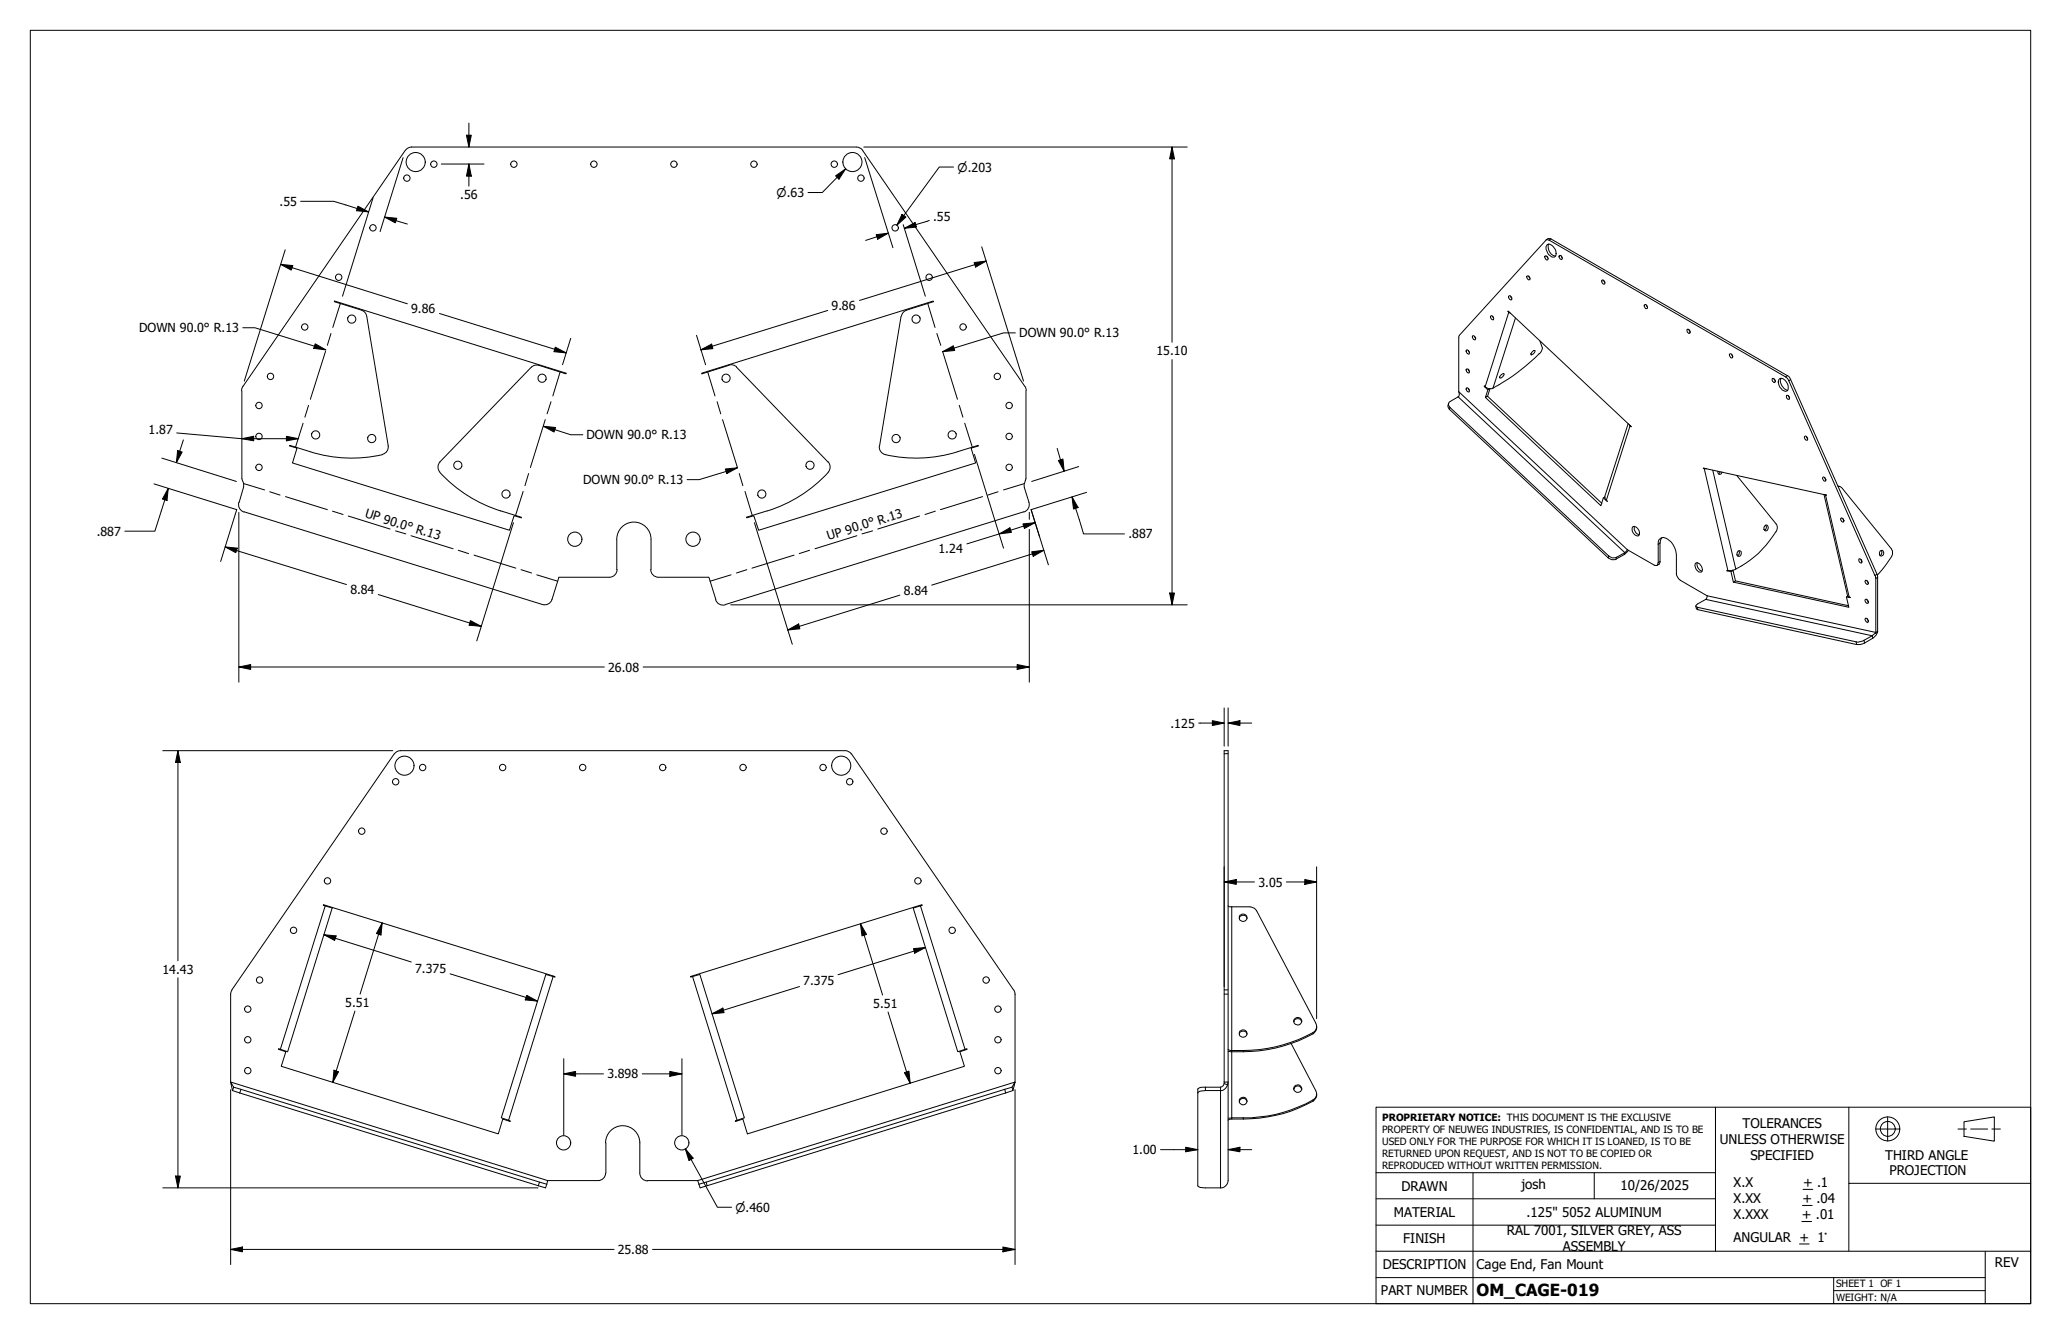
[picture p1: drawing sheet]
<svg xmlns="http://www.w3.org/2000/svg" width="432mm" height="279mm" viewBox="0 0 432 279" stroke-linecap="round" stroke-linejoin="round" font-family="sans-serif">
<!-- layer: Visible (ANSI) -->
<g fill="none" stroke="#000" stroke-width=".21">
<path d="M84.9 31.5l-34 49.4-.3 .9M86.2 30.8h93.2M86.3 30.8a1.62 1.62 0 0 0-1.4 .7M179.4 30.8a1.62 1.62 0 0 1 1.4 .7M180.7 31.5l34 49.4M319.9 57.8a.47 .47 0 0 1 .6 .2 .47 .47 0 0 1-.1 .6l-.4-.2zM320.3 57.8l.2 .5M323.7 53.7a.47 .47 0 0 1 .5 .2 .47 .47 0 0 1-.1 .6l-.4-.5zM323.8 50.4l.3-.2 .4 .1 50 28.9 18.4 41.5 .1 11.8-.8 .7-1.9 1-1.2 .3-33.5-7.3-.3-.3 .2-.3 1.9-1.1 .3-.6-6-3.7-.5-.9v-4.2a3.7 3.7 0 0 0-3-3.5l-.4 .2a1.19 1.19 0 0 0-.4 1.2v3.9l-.3 .5h-.5l-5.7-3.3-.5 .7-1.7 .9-.9 .1-.6-.2-33.7-31.6v-.5l.2-.3 1.8-1.1 .3-.6-.2-.5v-11.5l.2-.3zM323.9 50.2l.5-.2h.5l50 29 18.4 41.3 .1 .4v11.5M324.1 53.7l.3 .4M324.2 51.2a1.49 1.49 0 0 1 1.7 1.3l.1 .3a.73 .73 0 0 1-.3 1 .73 .73 0 0 1-1-.3 1.95 1.95 0 0 1-.7-2.1z"/>
<path d="M324.5 51.1a1.84 1.84 0 0 0 1.4 2.5M326.6 53.6a.47 .47 0 0 1 .6 .2 .47 .47 0 0 1 0 .6l-.4-.2zM327.1 53.6l.2 .4M335.6 58.7a.44 .44 0 0 1 .6 .2 .44 .44 0 0 1-.2 .6l-.3-.3zM336 58.7l.2 .5M111.3 76.9l-19.2 19.9M112.9 76.5l-1 .1-.6 .3M112.9 76.5l5.7 1.8v-.1l-48.5-15.1-.1 .1 5.8 1.8 .5 .3 .4 .6 4.6 27.5a1.59 1.59 0 0 1-1.2 1.7M152.7 76.5h1.1l.6 .4M154.3 76.9l19.2 19.9M188.8 66.2l-4.5 27.2M188.9 66.2l.2-.6 .8-.6 5.7-1.8-.1-.1-48.5 15.1 .1 .1 5.6-1.8"/>
<path d="M307.2 77.3a.44 .44 0 0 1 .6 .2 .44 .44 0 0 1-.1 .6l-.4-.2zM307.3 73.3a.51 .51 0 0 1 .5 .3 .51 .51 0 0 1-.1 .6l-.4-.3-.2-.4zM307.6 73.4l.2 .4M307.6 77.3l.2 .5M308.6 70.3a.51 .51 0 0 1 .5 .3 .51 .51 0 0 1-.2 .6l-.4-.5zM308.9 70.4l.3 .4M312.3 66.2a.44 .44 0 0 1 .6 .2 .44 .44 0 0 1-.2 .6l-.3-.3zM312.7 66.2l.2 .5M314.5 78.5l.6-.2a.82 .82 0 0 1-.9 .8zM315.9 65.2h.1M316.1 62a.44 .44 0 0 1 .6 .2 .44 .44 0 0 1-.2 .6l-.3-.3zM316.5 62l.2 .5"/>
<path d="M316.5 65.7l-.6-.5 25.9 24.2-.5-.5M320.9 73.8l.4-.4h.3a.86 .86 0 0 1-.9 .9zM322.6 71.4l.6 1.5-.2 .6a41.4 41.4 0 0 1-10.4 7.9h-.8l-.8-.5M344.5 63.9a.47 .47 0 0 1 .5 .2 .47 .47 0 0 1 0 .5l-.3-.1zM344.9 63.9l.3 .4M353.4 69a.47 .47 0 0 1 .6 .2 .47 .47 0 0 1-.1 .6l-.4-.3zM353.8 69l.3 .5M362.3 74.2a.5 .5 0 0 1 .6 .2 .5 .5 0 0 1-.1 .6l-.3-.2zM362.8 74.2l.2 .4M371.3 79.2a.51 .51 0 0 1 .6 .4 .51 .51 0 0 1-.2 .5l-.4-.3zM371.7 79.4l.2 .4M372.7 79.5l.1-.1a1.26 1.26 0 0 1 1.7 .9 1 1 0 0 1-.4 1.7 2 2 0 0 1-1.4-2.5z"/>
<path d="M373.1 79.2a2.03 2.03 0 0 0 1.4 2.5M50.7 81.9v18.4l.3 .8 .1 .8-1 3.3M65 94.6l-4.3-1.3v.1l1.5 .5-.9 3.1 45.4 14.1 1-3.1 1.5 .5v-.2a38.7 38.7 0 0 1-10.1-3.8l-2.2-1.4-2-1.5-2.7-2.7M65.1 94.6a29.1 29.1 0 0 0 15.1 .6M92.2 96.7a1.56 1.56 0 0 0 0 2.2M173.5 96.7a1.62 1.62 0 0 1 0 2.2M173.5 98.9a29.1 29.1 0 0 1-12.8 8.1M184.2 93.4a1.62 1.62 0 0 0 1.3 1.8 28.9 28.9 0 0 0 15.1-.6M200.6 94.6l4.3-1.3 .1 .1-1.5 .5 .9 3.1-45.5 14.1-1-3.1-1.4 .5-.1-.2 4.3-1.3M214.7 80.9l.3 .9M214.9 81.9v18.4l-.3 1.6 1 3.3a1.62 1.62 0 0 1-1.1 2M303.5 84.5a.93 .93 0 0 0 .2 1.2l33.2 31.1 .7 .4h.8l2.1-1.2 .7-.7"/>
<path d="M307.3 81.2a.51 .51 0 0 1 .5 .3 .51 .51 0 0 1-.1 .6l-.5-.4zM307.6 81.3l.2 .4M311 80.8l.7 .9M311.2 83.2l24.2 22.7 .5-1.6 .3-.2M312.1 81.4l-.4 .3-.5 1.5 .5-.2 23.9 22.4M312.2 81.4l-.5 1.6M341.1 88.7l-4.9 15.2 .2 .7 .3 .4-.8-.7M357 98l-.1 .1M357.6 98.2l-.7-.2 25.8 5.8-.5-.2M359.9 98.7v.4l.4 .3 .3-.1 .2-.4M360.4 98.8l-.4 .5M363.9 99.6l8.2 10.1 .3 .7-.1 .5a19.2 19.2 0 0 1-9.3 8.5h-1.2v.2l.8 .1 .5-.2 .5 2.2"/>
<path d="M374.3 82.8a.47 .47 0 0 1 .5 .3 .47 .47 0 0 1-.1 .5l-.4-.2zM374.6 82.9l.3 .4M378.1 91.4a.44 .44 0 0 1 .5 .2 .44 .44 0 0 1-.1 .6l-.4-.3zM378.5 91.4l.2 .5M382 99.9a.54 .54 0 0 1 .4 .9 .58 .58 0 0 1-.4-.9zM50 105.2a1.62 1.62 0 0 0 1.1 2M51.1 107.2l62.6 19.4a1.57 1.57 0 0 0 1.9-1l1.5-4.7h10.6a1.62 1.62 0 0 0 1.6-1.6M129.2 112.9a3.6 3.6 0 0 1 3.6-3.6 3.6 3.6 0 0 1 3.6 3.6M129.2 113v6.3M136.3 119.3a1.62 1.62 0 0 0 1.7 1.6h10.5l1.5 4.7M136.4 113v6.3M214.5 107.2l-62.5 19.4"/>
<path d="M342 110.4a1.03 1.03 0 0 1 1.5 1 .56 .56 0 0 1-.2 .8 .56 .56 0 0 1-.8-.2l-.5-.7zM342.4 110.2a1.61 1.61 0 0 0 1 1.8M348.2 112.6l-.4 1.1v4.1l-.2 .4-.4 .2M355.2 118a1.17 1.17 0 0 1 1.4 1.5 .61 .61 0 0 1-.6 .3 .61 .61 0 0 1-.5-.4l-.4-1zM355.6 117.9a1.44 1.44 0 0 0 1 1.7M361.9 119.5l-.1 .1M362.6 119.7l.6 2.2M363 119.4l.1 .1M364.1 115.4a.53 .53 0 0 1 .7 .2 .53 .53 0 0 1-.1 .7 .48 .48 0 0 1-.7 0 .48 .48 0 0 1 0-.7zM364.3 115.4l.1 .4-.4 .7M369.8 110.1a.47 .47 0 0 1 .6 .1 .47 .47 0 0 1 0 .6 .47 .47 0 0 1-.7 .3 .47 .47 0 0 1-.1-.7zM370 110l.1 .5-.1 .4-.3 .2"/>
<path d="M382.1 103.6l5 21.2M382.3 100l.2 .5M385.1 101.8l.3 .1M385.1 101.9h.2l.5 .2 10.7 13.3v.7l-.2 .5-1.7 2.4-1.3 1.5M385.6 108.6a.44 .44 0 0 1 .6 .2 .44 .44 0 0 1-.1 .5l-.5-.4zM386.1 108.6l.2 .4M389.5 117a.51 .51 0 0 1 .5 .3 .51 .51 0 0 1-.1 .6l-.5-.4zM389.9 117.2l.2 .3M394 115.4a.54 .54 0 0 1 .7 .3 .54 .54 0 0 1-.4 .7l-.1 .1a.6 .6 0 0 1-.5-.5 .6 .6 0 0 1 .3-.6zM394.1 115.3l.2 .5-.4 .6M149.9 125.6a1.62 1.62 0 0 0 2.1 1.1M355.3 126.9l.1 .6 .3 .2 33.3 7.3 1.2-.1 2.2-1.2a1.98 1.98 0 0 0 1-1.5"/>
<path d="M363.2 121.9l24.1 5.3-.5-2.2 .3-.2M363.2 121.9l.4-.2 23.7 5.2M387.1 124.8l.6 .4-.9-.2M390.8 125.6a.44 .44 0 0 1 .5 .2 .44 .44 0 0 1-.1 .6l-.4-.3zM390.8 121.5a.51 .51 0 0 1 .5 .3 .51 .51 0 0 1-.1 .6l-.4-.3-.1-.3zM390.8 129.5a.51 .51 0 0 1 .5 .3 .51 .51 0 0 1-.1 .6l-.4-.4-.1-.3zM391.2 121.7l.2 .3M391.2 125.6l.2 .4M391.2 129.6l.2 .4M393.4 132.2l-.4 .3M82.6 157.9l-34 49.4M177 157.2h-93.1a1.56 1.56 0 0 0-1.3 .7"/>
<path d="M177.1 157.2a1.56 1.56 0 0 1 1.3 .7M178.4 157.9l33.9 49.4M256.5 157.2h.8v90.1l-.4 .9a1.3 1.3 0 0 1-1.2 .6h-3.5l-.7-.1-.5-.3v-20.4l.8-.3h3.9a1.04 1.04 0 0 0 .8-1.1zM67.8 189.5l48.5 15v.2l-1.9-.6-9.4 30 1.9 .7v.1l-1.6-.5-.9 3.1-45.5-14.2 1-3-1.5-.5v-.2l1.9 .7 9.3-30.1-1.8-.6zM257.3 189.7l.3 .2 4.6 .1a1.45 1.45 0 0 1 1.1 .8l12.4 23.4a1.43 1.43 0 0 1-.6 2.1 31 31 0 0 1-17.7 3.6l-.1-.1M259.7 192.3a.85 .85 0 0 1 .8-.6 .85 .85 0 0 1 .8 .6M48.3 208.2v18.4M48.6 207.4l-.3 .8M144.7 204.5l48.5-15v.1l-1.9 .6 9.4 30.1 1.9-.7v.2l-1.5 .5 1 3-45.5 14.2-1-3.1-1.5 .5v-.1l1.9-.7-9.4-30-1.9 .6zM212.4 207.3l.3 .9M212.7 208.2v18.4M259.7 216.6a.85 .85 0 0 1 .8-.6 .85 .85 0 0 1 .8 .6"/>
<path d="M270.5 218.6l5.2 9.8a1.38 1.38 0 0 1-.6 2 30.2 30.2 0 0 1-17 3.7l-.8 .1M271.1 214a.85 .85 0 0 1 .8-.6 .85 .85 0 0 1 .8 .6M275.8 214.9v.6l-.5 .8a31.5 31.5 0 0 1-18 3.9M48.3 226.6l.7 1.1M48.3 226.6l.4 1.8M48.7 228.4l64.1 19.9 1.5 .5 .3-.8M49 227.7l65.6 20.3M49 227.7l-.3 .7M126.9 239.4a3.6 3.6 0 0 1 3.6-3.6 3.6 3.6 0 0 1 3.5 3.6M126.9 239.3v6.4M134 239.3v6.4a1.62 1.62 0 0 0 1.7 1.6M212 227.7l-65.6 20.3"/>
<path d="M212 227.7l.7-1.1-.5 1.8M212 227.7l.2 .7M212.2 228.4l-65.5 20.4-.5-1.5h-10.6M256.5 226.6h.8a1.74 1.74 0 0 1-1.6 1.8l-3.9 .1-.5 .1-.3 .3M259.7 230.7a.85 .85 0 0 1 .8-.6 .85 .85 0 0 1 .8 .6M271.1 228.2a.84 .84 0 0 1 .8-.8 .84 .84 0 0 1 .8 .8M275.8 229.1v.5l-.5 .8a31.3 31.3 0 0 1-17.5 4l-.5 .2M126.9 245.7a1.56 1.56 0 0 1-1.6 1.6h-10.6l-.1 .7"/>
<circle cx="85.2" cy="37.3" r=".67"/>
<circle cx="87.1" cy="33.9" r="2"/>
<circle cx="90.9" cy="34.4" r=".67"/>
<circle cx="107.7" cy="34.4" r=".67"/>
<circle cx="124.4" cy="34.4" r=".67"/>
<circle cx="141.2" cy="34.4" r=".67"/>
<circle cx="158" cy="34.4" r=".67"/>
<circle cx="174.8" cy="34.4" r=".67"/>
<circle cx="178.6" cy="33.9" r="2"/>
<circle cx="180.4" cy="37.3" r=".67"/>
<circle cx="71" cy="58.1" r=".67"/>
<circle cx="78.1" cy="47.7" r=".67"/>
<circle cx="187.5" cy="47.7" r=".67"/>
<circle cx="194.7" cy="58.1" r=".67"/>
<circle cx="56.7" cy="78.8" r=".67"/>
<circle cx="63.8" cy="68.5" r=".67"/>
<circle cx="73.7" cy="66.8" r=".86"/>
<circle cx="113.6" cy="79.2" r=".86"/>
<circle cx="152.1" cy="79.2" r=".86"/>
<circle cx="191.9" cy="66.8" r=".86"/>
<circle cx="201.8" cy="68.5" r=".67"/>
<circle cx="208.9" cy="78.8" r=".67"/>
<circle cx="54.3" cy="97.9" r=".67"/>
<circle cx="54.3" cy="84.9" r=".67"/>
<circle cx="54.3" cy="91.4" r=".67"/>
<circle cx="66.1" cy="91.1" r=".86"/>
<circle cx="77.9" cy="91.9" r=".86"/>
<circle cx="95.9" cy="97.4" r=".86"/>
<circle cx="169.7" cy="97.4" r=".86"/>
<circle cx="187.7" cy="91.9" r=".86"/>
<circle cx="199.5" cy="91.1" r=".86"/>
<circle cx="211.4" cy="91.4" r=".67"/>
<circle cx="211.4" cy="97.9" r=".67"/>
<circle cx="211.4" cy="84.9" r=".67"/>
<circle cx="106" cy="103.5" r=".86"/>
<circle cx="120.4" cy="112.9" r="1.49"/>
<circle cx="145.2" cy="112.9" r="1.49"/>
<circle cx="159.6" cy="103.5" r=".86"/>
<circle cx="75.8" cy="174.1" r=".67"/>
<circle cx="82.9" cy="163.7" r=".67"/>
<circle cx="84.7" cy="160.4" r="2"/>
<circle cx="88.6" cy="160.8" r=".67"/>
<circle cx="105.3" cy="160.8" r=".67"/>
<circle cx="122.1" cy="160.8" r=".67"/>
<circle cx="138.8" cy="160.8" r=".67"/>
<circle cx="155.7" cy="160.8" r=".67"/>
<circle cx="172.4" cy="160.8" r=".67"/>
<circle cx="176.2" cy="160.4" r="2"/>
<circle cx="178" cy="163.7" r=".67"/>
<circle cx="185.2" cy="174.1" r=".67"/>
<circle cx="61.5" cy="194.8" r=".67"/>
<circle cx="68.6" cy="184.5" r=".67"/>
<circle cx="192.3" cy="184.5" r=".67"/>
<circle cx="199.5" cy="194.8" r=".67"/>
<circle cx="260.4" cy="192.2" r=".79"/>
<circle cx="51.9" cy="217.8" r=".67"/>
<circle cx="51.9" cy="211.4" r=".67"/>
<circle cx="54.4" cy="205.3" r=".67"/>
<circle cx="206.6" cy="205.3" r=".67"/>
<circle cx="209.1" cy="211.4" r=".67"/>
<circle cx="209.1" cy="217.8" r=".67"/>
<circle cx="260.4" cy="216.5" r=".79"/>
<circle cx="271.9" cy="213.9" r=".8"/>
<circle cx="51.9" cy="224.3" r=".67"/>
<circle cx="118.1" cy="239.4" r="1.49"/>
<circle cx="142.8" cy="239.4" r="1.49"/>
<circle cx="209.1" cy="224.3" r=".67"/>
<circle cx="260.5" cy="230.6" r=".8"/>
<circle cx="271.9" cy="228" r=".82"/>
</g>
<!-- layer: Visible Narrow (ANSI) -->
<g fill="none" stroke="#000" stroke-width=".21">
<path d="M324.9 50l-.4 .3M316.2 65.4l-5.1 15.6M317.5 66.6l-4.7 14.7M374.5 78.7l-.4 .2M375.2 79.5l-.4 .3M303.8 85.3l-.1 .4M305.5 83.1l34.9 32.7-.1 .3M305.6 82l35.3 33.1M341.6 89.2l-5.1 15.6M357.2 98.1l-.1 .1 4.9 21.3M358.8 98.5l4.9 20.7M337.1 116.5l-.2 .3"/>
<path d="M338.7 116.7l-.1 .4M347.8 117.6l-.4 .3M347.8 113.7l-.4 .3M382.6 103.6l-.1 .1 4.9 21.3M355.6 127.2l.1 .5M357.4 125.5l34.8 7.7 .2 .5M357.6 124.8l35.4 7.7M388.9 134.4l.1 .6M390.5 134.1l.2 .6M393.3 120.3l-.5 .2M393.3 132.5l-.4 .2M393.4 120.9l-.4 .3"/>
<path d="M256.5 157.9h.8M68.1 189.7l-9.4 30.1M192.8 189.7l9.4 30.1M258.1 189.9v44.5M115.9 204.5l-9.3 30.1M145.1 204.5l9.3 30.1M256.5 207.3h.8M256.5 208.2h.8M275.1 216.3v.2M48.3 226.6l66.4 20.7M48.5 226.9v.3M50.5 228.2l-.3 .7"/>
<path d="M210.5 228.2l.2 .7M212.5 226.9v.3M212.7 226.6l-66.5 20.7M252.5 227.7v.7M255.7 227.7v21.1M256.5 226.9l.7 .3M260.5 220v.3M260.5 234.1v.3M275.1 230.4v.2M113 247.6l-.2 .7M148 247.6l.1 .7"/>
</g>
<!-- layer: Bend UP -->
<g fill="none" stroke="#000" stroke-width=".21">
<path d="M51.1 101.3l4.3 1.3M56.5 103l2.2 .7M59.8 104l8.8 2.7M69.7 107.1l2.2 .7M73 108.1l8.7 2.7M82.9 111.2l2.1 .6M86.1 112.2l8.8 2.7M96 115.3l2.2 .7M99.3 116.3l8.8 2.7M109.2 119.3l2.2 .7M156.5 119.3l-2.2 .7M166.4 116.3l-8.9 2.7"/>
<path d="M169.6 115.3l-2.2 .7M179.5 112.2l-8.7 2.7M182.8 111.2l-2.2 .6M192.7 108.1l-8.8 2.7M196 107.1l-2.2 .7M205.9 104l-8.9 2.7M209.1 103l-2.2 .7M214.6 101.3l-4.4 1.3M112.5 120.4l4.3 1.3M153.2 120.4l-4.4 1.3"/>
</g>
<!-- layer: Bend DOWN -->
<g fill="none" stroke="#000" stroke-width=".21">
<path d="M68.2 73.6l-3.2 10M69.3 69.8l-.7 2.5M71.3 63.6l-1.6 5M117.3 77.9l-1.5 5M148.3 77.9l1.5 5M194.4 63.6l1.5 5M196.3 69.8l.8 2.5M197.5 73.6l3.1 10M63.5 88.6l-1.6 5.1M64.6 84.9l-.7 2.5M110.7 99.2l-.7 2.5M114.2 87.9l-3.1 10"/>
<path d="M115.4 84.1l-.8 2.6M150.2 84.1l.8 2.6M151.4 87.9l3.1 10M154.9 99.2l.7 2.5M201 84.9l.7 2.5M202.1 88.6l1.6 5.1M109.6 102.9l-1.6 5M156.1 102.9l1.5 5"/>
</g>
<!-- layer: Border (ANSI) -->
<path d="M6.3 6.4h419.1v266.6h-419.1z" fill="none" stroke="#000" stroke-width=".21"/>
<!-- layer: Title (ANSI) -->
<g fill="none" stroke="#000" stroke-width=".21">
<path d="M288.3 231.9h137.1v41.1h-137.1zM359.4 231.9v30.2M387.3 231.9v15.9M392.9 236.5h5.1M395.5 233.9v5.1M410.2 236.5h1.8M411.5 234.9l6.3-1v5.1l-6.3-1zM412.9 236.5h3.5M417.3 236.5h1.8M288.3 256.6h71.1M288.3 251.1h71.1M288.3 245.6h71.1"/>
<path d="M308.6 245.6v27.4M334 245.6v5.5M377.5 255.8h2M377.6 252.5h2.1M377.8 249.1h2M425.4 247.8h-38.1v14.3M288.3 267.6h127.6M288.3 262.1h137.1M377 260.5h2M384.2 270.3h31.7M384.2 267.6v5.4M415.9 262.1v10.9"/>
<circle cx="395.5" cy="236.4" r="2.51"/>
<circle cx="395.5" cy="236.4" r="1.56"/>
</g>
<!-- layer: Dimension (ANSI) -->
<g fill="none" stroke="#000" stroke-width=".21">
<path d="M84.5 33l-4.9 15.5M92.5 34.4h8.9M97.7 28.3h1l-.5 2.5zM98.2 34.4l.5 2.5h-1zM98.2 25.8v5M98.2 34.4v4.6M175.1 36.8l2.1-1.4-1.4 2.1zM177.2 35.4l-4.9 4.9h-3M181 30.8h67.7M181.2 33l5.9 18.9M199.8 35h-3l-8.9 12.2M245.6 30.8l.5 2.5h-1.1z"/>
<path d="M245.6 30.8v40.9M58.8 55.4l2.5 .2-.3 1zM58.8 55.4l26.5 8.2M59.8 52.3l-8.6 27.5M63 42.2h6.9l7.3 2.2M75 43.2l2.2 1.2-2.5-.3zM78.2 41.4l-6.4 20.6M80.6 45.5l2.5 .2-.3 1zM80.6 45.5l4.7 1.4M183.6 49.1l2.5-.3-2.2 1.3zM186.1 48.8l-4.7 1.6M189 44.9l.8 .6-1.9 1.7z"/>
<path d="M189.2 47.1l4.7 14.9M189.5 47.8l2.2-1.2 .3 1zM194.7 46.2l-5.2 1.6M204.1 55l2.5-.3-2.2 1.2zM205.7 51.7l8.7 28.1M206.6 54.7l-26.5 8.2M92.1 65.7l26.5 8.2M116.3 72.7l2.3 1.2-2.5-.2zM119.6 70.9l-1.7 5.5M145.9 70.2l1.9 6.2M146.8 73.3l2.3-1.2 .3 .9zM173.4 65l-26.6 8.3"/>
<path d="M245.6 75.3v51.4M33.9 95.9l15.6 4.9M37 90.7l13.7 1.2h11.8M37.2 94.4l1 .3-1.2 2.2zM38.4 92.1l-1.4 4.8M50.7 91.9l2.4-.5v.9zM60 91.4l2.5 .5-2.5 .4zM204.2 95.2l6 19.6M221.5 93.9l1.4 4.8M221.7 96.5l1-.4 .2 2.6zM226 97.7l-9.8 3.1M32.3 101.3l17.3 5.4-3.4 10.9"/>
<path d="M35.2 102.3l-.2 2.5-1-.3zM35.2 102.3l-2.8 9h-6.2M47.2 114.6l2.5 .2-.3 1zM47.2 114.6l25.4 7.8M50 107.3v35.6M107.6 109.5l-7.7 24.7M158.1 109.5l7.9 25.4M209.4 111.8l2.2-1.2 .3 .9zM214.3 109.7l2.6-.2-2.3 1.2zM215.6 107.3v1.5M215.6 110.9v32M216.2 115.6l2.5-.3-2.2 1.2z"/>
<path d="M216.9 109.5l-14.3 4.4M218.7 115.3l-23.5 7.3M224.6 104.1l1.3 2.2-1 .3zM224.6 104.1l2.4 7.7h8.6M227.6 103.1l-11.6 3.6 3.6 11.6M50 139.7l2.5-.5v1zM50 139.7h76.6M79.2 124.5l21.6 6.7M98.6 130l2.2 1.2-2.5-.3zM134.7 139.7h80.9M153.1 126.7h95.6M165 132l2.3-1.3 .3 1z"/>
<path d="M188.5 124.7l-23.5 7.3M213.1 139.2l2.5 .5-2.5 .5zM245 124.2h1.1l-.5 2.5zM34.1 157.2h48.2M37.3 157.2l.5 2.5h-1zM37.3 157.2v44M251.1 151.4h5.4M254 150.9l2.5 .5-2.5 .6zM256.5 148.3v8M257.3 151.4l2.5-.5v1.1zM257.3 151.4h5M257.3 148.3v8"/>
<path d="M67.9 195.8l2.5 .2-.3 1zM67.9 195.8l18.3 5.7M80.1 193.3l-.3 2.5-.9-.3zM80.1 193.3l-4.7 14.9M180.3 193.5l1.2 2.2-.9 .3zM180.3 193.5l4.6 14.9M191.4 198.7l2.5-.3-2.3 1.2zM193.9 198.4l-18.3 5.8M256.5 184.7l2.5-.5v1zM256.5 184.7h6.3M256.5 181.5v25.1M269.5 184.7h6.3"/>
<path d="M273.4 184.2l2.4 .5-2.4 .5zM275.8 181.5v31.9M37.3 204.8v44M74.4 211.8l-4.7 14.9M94.3 204l18.3 5.7M110.4 208.5l2.2 1.2-2.6-.3zM149.2 212.3l2.2-1.2 .3 1zM167.5 206.6l-18.3 5.7M186.1 212l4.6 14.9M48.3 228.2v36.7M70 224.2l.9 .3-1.2 2.2zM118.1 224.9l2.5-.5v1z"/>
<path d="M118.1 224.9h8.3M118.1 221.7v16M134.6 224.9h8.3M140.3 224.4l2.6 .5-2.6 .5zM142.9 221.7v16M189.5 224.7l.9-.4 .3 2.6zM212.7 228.2v36.7M34.1 248.8h78.6M36.8 246.3h1l-.5 2.5zM143.6 240.6l1.6 2-.9 .5zM143.6 240.6l6.7 12.3h3M243.1 240.8h7.9"/>
<path d="M248.4 240.3l2.6 .5-2.6 .4zM257.3 240.8l2.5-.5v.9zM257.3 240.8h5M48.3 261.7l2.5-.5v1zM48.3 261.7h80.4M136.7 261.7h76M210.1 261.2l2.6 .5-2.6 .5z"/>
</g>
<g fill="#000">
<path d="M97.7 28.3h1l-.5 2.5zM98.2 34.4l.5 2.5h-1zM175.1 36.8l2.1-1.4-1.4 2.1zM245.6 30.8l.5 2.5h-1.1zM58.8 55.4l2.5 .2-.3 1zM75 43.2l2.2 1.2-2.5-.3zM80.6 45.5l2.5 .2-.3 1zM183.6 49.1l2.5-.3-2.2 1.3zM189 44.9l.8 .6-1.9 1.7zM189.5 47.8l2.2-1.2 .3 1zM204.1 55l2.5-.3-2.2 1.2zM116.3 72.7l2.3 1.2-2.5-.2z"/>
<path d="M146.8 73.3l2.3-1.2 .3 .9zM37.2 94.4l1 .3-1.2 2.2zM50.7 91.9l2.4-.5v.9zM60 91.4l2.5 .5-2.5 .4zM221.7 96.5l1-.4 .2 2.6zM35.2 102.3l-.2 2.5-1-.3zM47.2 114.6l2.5 .2-.3 1zM209.4 111.8l2.2-1.2 .3 .9zM214.3 109.7l2.6-.2-2.3 1.2zM216.2 115.6l2.5-.3-2.2 1.2zM224.6 104.1l1.3 2.2-1 .3zM50 139.7l2.5-.5v1z"/>
<path d="M98.6 130l2.2 1.2-2.5-.3zM165 132l2.3-1.3 .3 1zM245 124.2h1.1l-.5 2.5zM37.3 157.2l.5 2.5h-1zM213.1 139.2l2.5 .5-2.5 .5zM254 150.9l2.5 .5-2.5 .6zM257.3 151.4l2.5-.5v1.1zM67.9 195.8l2.5 .2-.3 1zM80.1 193.3l-.3 2.5-.9-.3zM180.3 193.5l1.2 2.2-.9 .3zM191.4 198.7l2.5-.3-2.3 1.2zM256.5 184.7l2.5-.5v1z"/>
<path d="M273.4 184.2l2.4 .5-2.4 .5zM110.4 208.5l2.2 1.2-2.6-.3zM149.2 212.3l2.2-1.2 .3 1zM70 224.2l.9 .3-1.2 2.2zM118.1 224.9l2.5-.5v1zM140.3 224.4l2.6 .5-2.6 .5zM189.5 224.7l.9-.4 .3 2.6zM36.8 246.3h1l-.5 2.5zM143.6 240.6l1.6 2-.9 .5zM248.4 240.3l2.6 .5-2.6 .4zM257.3 240.8l2.5-.5v.9zM48.3 261.7l2.5-.5v1z"/>
<path d="M210.1 261.2l2.6 .5-2.6 .5z"/>
</g>
<!-- layer: Symbol (ANSI) -->
<path d="M50.9 68.6h2.5l14.9 4.7M66 72l2.3 1.3-2.6-.3zM197.5 73.7l2.2-1.2 .3 .9zM212.7 69.7h-2.5l-12.7 4M113.9 89.3l2.5 .2-.3 1zM113.9 89.3l5.7 1.8h2.5M152 98.2l2.5-.2-2.2 1.2zM154.5 98l-8 2.5h-2.5" fill="none" stroke="#000" stroke-width=".21"/>
<path d="M66 72l2.3 1.3-2.6-.3zM197.5 73.7l2.2-1.2 .3 .9zM113.9 89.3l2.5 .2-.3 1zM152 98.2l2.5-.2-2.2 1.2z" fill="#000"/>
<text font-size="3.5" x="309.4" y="271.4">OM_CAGE-019</text>
<g font-size="2.8">
<text x="360.3" y="239.6">UNLESS OTHERWISE</text>
<text x="365.1" y="236.3">TOLERANCES</text>
<text x="366.7" y="243">SPECIFIED</text>
<text x="395" y="242.9">THIRD ANGLE</text>
<text x="293.6" y="249.4">DRAWN</text>
<text x="318.8" y="249.1">josh</text>
<text x="339.5" y="249.2">10/26/2025</text>
<text x="363.2" y="248.7">X.X</text>
<text x="377.8" y="248.7">+ .1</text>
<text x="395.9" y="246.2">PROJECTION</text>
<text x="292" y="254.9">MATERIAL</text>
<text x="319.8" y="254.9">.125&quot; 5052 ALUMINUM</text>
<text x="363.2" y="252">X.XX</text>
<text x="363.2" y="255.3">X.XXX</text>
<text x="377.5" y="255.3">+ .01</text>
<text x="377.6" y="252">+ .04</text>
<text x="294" y="260.3">FINISH</text>
<text x="315.7" y="258.7">RAL 7001, SILVER GREY, ASS</text>
<text x="327.4" y="262">ASSEMBLY</text>
<text x="363.2" y="260.1">ANGULAR + 1°</text>
<text x="289.7" y="265.8">DESCRIPTION</text>
<text x="309.4" y="265.7">Cage End, Fan Mount</text>
<text x="418" y="265.4">REV</text>
<text x="289.3" y="271.3">PART NUMBER</text>
</g>
<g font-size="2.6">
<text x="96.4" y="41.7">.56</text>
<text x="58.5" y="43.1">.55</text>
<text x="195.5" y="46.3">.55</text>
<text x="86.2" y="65.6">9.86</text>
<text x="174.2" y="65">9.86</text>
<text x="29.1" y="69.6">DOWN 90.0° R.13</text>
<text x="213.6" y="70.7">DOWN 90.0° R.13</text>
<text x="242.3" y="74.4">15.10</text>
<text x="31.1" y="91">1.87</text>
<text x="122.9" y="92">DOWN 90.0° R.13</text>
<text x="122.2" y="101.4">DOWN 90.0° R.13</text>
<text x="20.3" y="112.2">.887</text>
<text x="76.4" y="108.3" transform="rotate(17 76.4 108.3)">UP 90.0° R.13</text>
<text x="173.6" y="113.2" transform="rotate(-17 173.6 113.2)">UP 90.0° R.13</text>
<text x="236.4" y="112.8">.887</text>
<text x="196.7" y="115.9">1.24</text>
<text x="73.4" y="124.4">8.84</text>
<text x="189.4" y="124.6">8.84</text>
<text x="127.4" y="140.7">26.08</text>
<text x="245.2" y="152.4">.125</text>
<text x="263.7" y="185.7">3.05</text>
<text x="34" y="204">14.43</text>
<text x="87" y="203.7">7.375</text>
<text x="168.3" y="206.4">7.375</text>
<text x="72.3" y="210.9">5.51</text>
<text x="182.9" y="211.1">5.51</text>
<text x="127.3" y="225.9">3.898</text>
<text x="237.3" y="241.7">1.00</text>
<text x="129.4" y="262.6">25.88</text>
</g>
<g font-size="2.5">
<text x="200.6" y="35.9">⌀.203</text>
<text x="162.7" y="41.3">⌀.63</text>
<text x="154.1" y="253.7">⌀.460</text>
</g>
<g font-size="2.1">
<text x="289.6" y="234.8">PROPRIETARY NOTICE: THIS DOCUMENT IS THE EXCLUSIVE</text>
<text x="289.6" y="237.2">PROPERTY OF NEUWEG INDUSTRIES, IS CONFIDENTIAL, AND IS TO BE</text>
<text x="289.6" y="239.8">USED ONLY FOR THE PURPOSE FOR WHICH IT IS LOANED, IS TO BE</text>
<text x="289.6" y="242.3">RETURNED UPON REQUEST, AND IS NOT TO BE COPIED OR</text>
<text x="289.6" y="244.8">REPRODUCED WITHOUT WRITTEN PERMISSION.</text>
<text x="384.7" y="269.6">SHEET 1 OF 1</text>
<text x="384.7" y="272.4">WEIGHT: N/A</text>
</g>
</svg>
